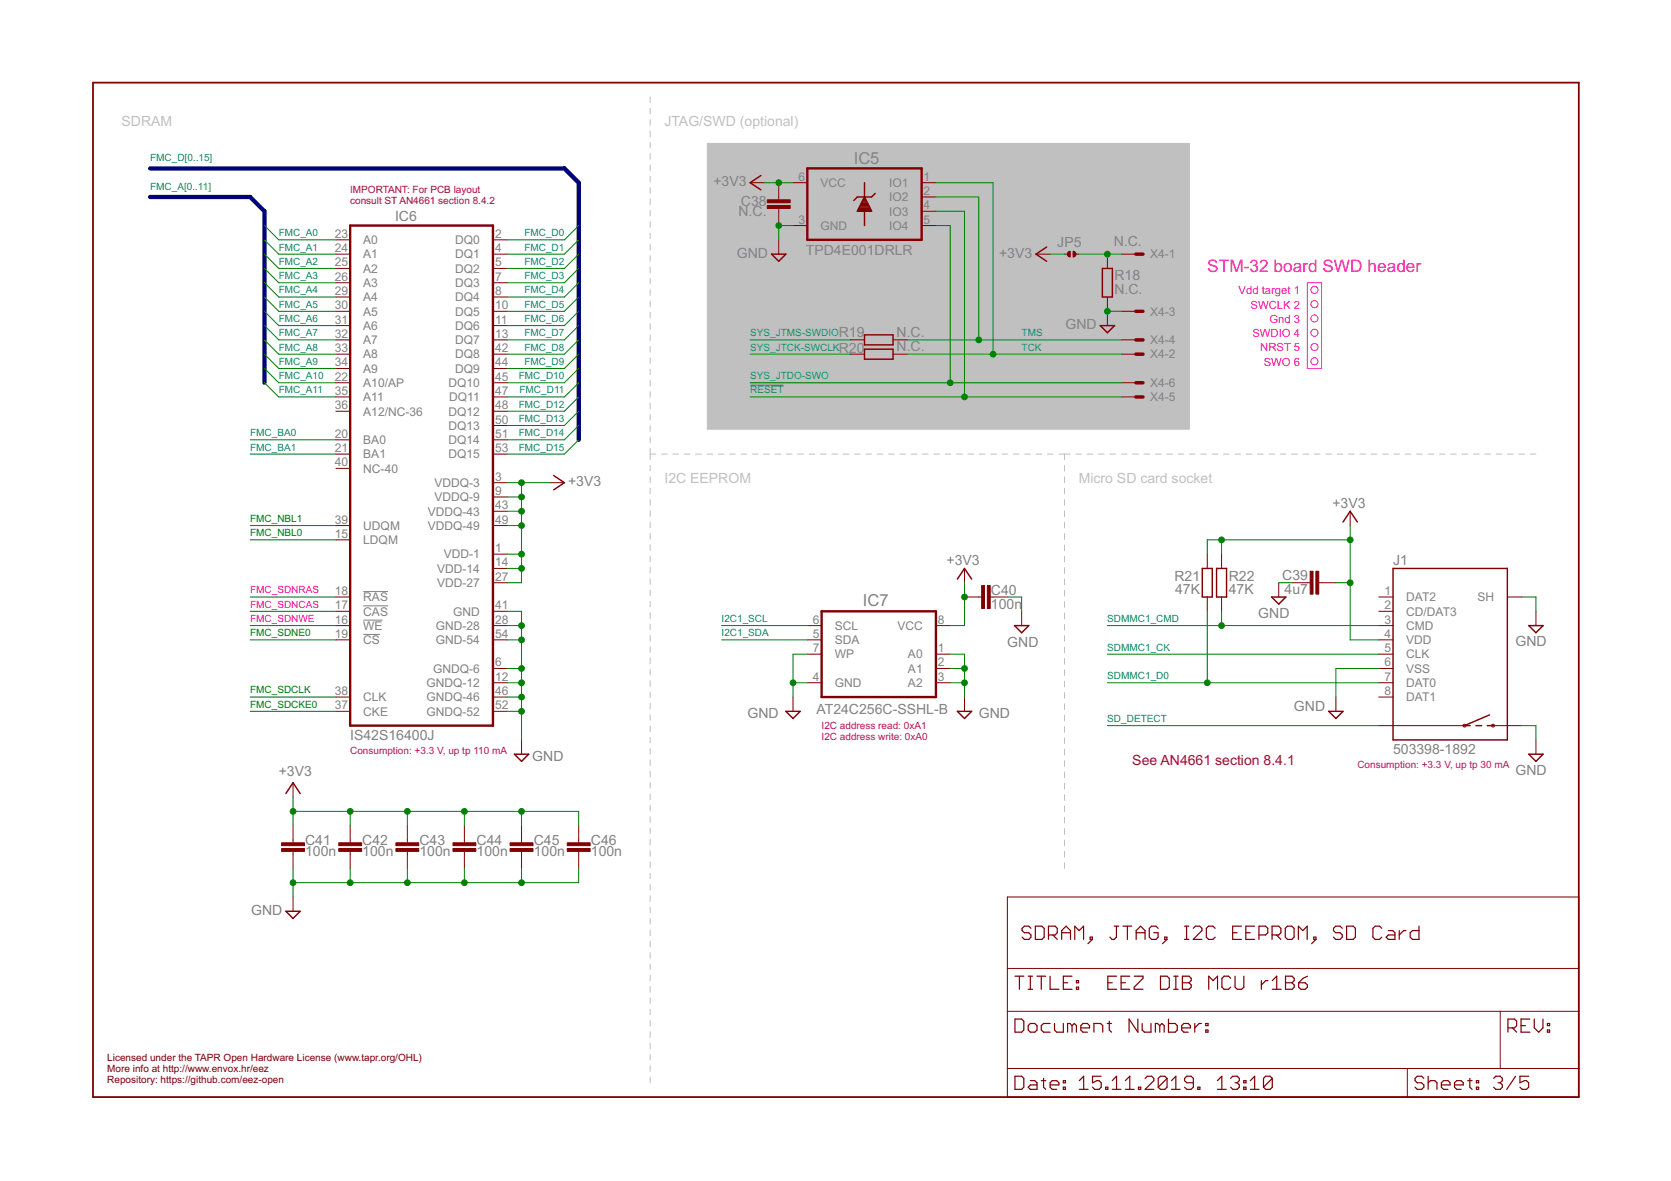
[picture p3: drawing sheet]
<svg xmlns="http://www.w3.org/2000/svg" width="297mm" height="210mm" viewBox="0 0 297 210" stroke-linecap="round" stroke-linejoin="round" font-family="sans-serif">
<g fill="none" stroke="#c0c0c0" stroke-width=".18">
<path d="M115.6 17.2v1M115.6 19.2v1.1M115.6 21.3v1M115.6 23.3v1M115.6 25.3v1M115.6 27.3v1M115.6 29.3v1M115.6 31.3v1.1M115.6 33.4v1M115.6 35.4v1M115.6 37.4v1M115.6 39.4v1"/>
<path d="M115.6 41.4v1M115.6 43.4v1M115.6 45.4v1.1M115.6 47.5v1M115.6 49.5v1M115.6 51.5v1M115.6 53.5v1M115.6 55.5v1M115.6 57.5v1M115.6 59.5v1.1M115.6 61.6v1M115.6 63.6v1"/>
<path d="M115.6 65.6v1M115.6 67.6v1M115.6 69.6v1M115.6 71.6v1.1M115.6 73.7v1M115.6 75.7v1M115.6 77.7v1M115.6 79.7v2M115.6 82.7v1M115.6 84.8v.9M115.6 86.8v1M115.6 88.8v1"/>
<path d="M115.6 90.8v1M115.6 92.8v1M115.6 94.8v1M115.6 96.8v1M115.6 98.8v1M115.6 80.7h1M117.6 80.7h1M119.6 80.7h1M121.6 80.7h1M123.6 80.7h1.1M125.7 80.7h1M127.7 80.7h1"/>
<path d="M129.7 80.7h1M131.7 80.7h1M133.7 80.7h1M135.7 80.7h1.1M137.8 80.7h1M139.8 80.7h1M141.8 80.7h1M143.8 80.7h1M145.8 80.7h1.1M147.8 80.7h1.1M149.9 80.7h1M151.9 80.7h1"/>
<path d="M153.9 80.7h1M155.9 80.7h1.1M157.9 80.7h1.1M160 80.7h1M162 80.7h1M164 80.7h1M166 80.7h1M168 80.7h1M170.1 80.7h1M172.1 80.7h1M174.1 80.7h1M176.1 80.7h1"/>
<path d="M178.1 80.7h1M180.1 80.7h1M182.2 80.7h1M184.2 80.7h1M186.2 80.7h1M188.2 80.7h2M189.2 80.7v1M189.2 82.7v1.1M189.2 84.8v1M189.2 86.8v1M189.2 88.8v1M189.2 90.8v1"/>
<path d="M189.2 92.8v1M189.2 94.8v1.1M189.2 96.9v1M189.2 98.9v1M191.2 80.7h1.1M193.3 80.7h1M195.3 80.7h1M197.3 80.7h1M199.3 80.7h1M201.3 80.7h1.1M203.3 80.7h1.1M205.4 80.7h1"/>
<path d="M207.4 80.7h1M209.4 80.7h1M211.4 80.7h1M213.4 80.7h1.1M215.5 80.7h1M217.5 80.7h1M219.5 80.7h1M221.5 80.7h1M223.5 80.7h1.1M225.6 80.7h1M227.6 80.7h1M229.6 80.7h1"/>
<path d="M231.6 80.7h1M233.6 80.7h1.1M235.7 80.7h1M237.7 80.7h1M239.7 80.7h1M241.7 80.7h1M243.7 80.7h1.1M245.8 80.7h1M247.8 80.7h1M249.8 80.7h1M251.8 80.7h1M253.8 80.7h1"/>
<path d="M255.9 80.7h1M257.9 80.7h1M259.9 80.7h1M261.9 80.7h1M263.9 80.7h1M266 80.7h1M268 80.7h1M270 80.7h1M272 80.7h1M115.6 100.8v1.1M115.6 102.9v1M115.6 104.9v1"/>
<path d="M115.6 106.9v1M115.6 108.9v1M115.6 110.9v1M115.6 112.9v1M115.6 114.9v1.1M115.6 116.9v1.1M115.6 119v1M189.2 100.9v1M189.2 102.9v1M189.2 104.9v1M189.2 106.9v1M189.2 109v1"/>
<path d="M189.2 111v1M189.2 113v1M189.2 115v1M189.2 117v1M189.2 119v1.1M115.6 121v1M115.6 123v1M115.6 125v1M115.6 127v1M115.6 129v1M115.6 131v1.1M115.6 133.1v1"/>
<path d="M115.6 135.1v1M115.6 137.1v1M115.6 139.1v1M189.2 121.1v1M189.2 123.1v1M189.2 125.1v1M189.2 127.1v1M189.2 129.1v1.1M189.2 131.1v1.1M189.2 133.2v1M189.2 135.2v1M189.2 137.2v1"/>
<path d="M189.2 139.2v1M115.6 141.1v1M115.6 143.1v1M115.6 145.1v1.1M115.6 147.2v1M115.6 149.2v1M115.6 151.2v1M115.6 153.2v1M115.6 155.2v1M115.6 157.2v1M115.6 159.2v1M189.2 141.2v1.1"/>
<path d="M189.2 143.3v1M189.2 145.3v1M189.2 147.3v1M189.2 149.3v1M189.2 151.3v1M189.2 153.3v1M115.6 161.2v1M115.6 163.3v1M115.6 165.3v1M115.6 167.3v1M115.6 169.3v1M115.6 171.3v1"/>
<path d="M115.6 173.3v1M115.6 175.3v1M115.6 177.3v1.1M115.6 179.4v1M115.6 181.4v1M115.6 183.4v1M115.6 185.4v1M115.6 187.4v1M115.6 189.4v1M115.6 191.4v1"/>
</g>
<path d="M125.7 25.5h85.8v50.8h-85.8z" fill="#c0c0c0" stroke="#c0c0c0" stroke-width=".18"/>
<path d="M64.6 110.2h3.4M64.6 107.7h4.4M64.6 105.1h4.4M64.6 112.8h2.9" fill="none" stroke="#808080" stroke-width=".18"/>
<g fill="none" stroke="#800000" stroke-width=".21">
<path d="M180.4 173.5h1.6M181.2 173.5v2.3M182.8 173.5h.8M182.8 175.8h.8M183.2 173.5v2.3M183.3 165l-.4-.4h-.8l-.4 .4v.4l.4 .4h.8l.4 .4v.4l-.4 .4h-.8l-.4-.4M184 164.6h1.2l.4 .4v1.6l-.4 .4h-1.2zM184.3 173.5h1.6M185.1 173.5v2.3M186.4 166.2h1.2l.3-.4v-.8l-.3-.4h-1.2v2.4M186.7 173.5v2.3h1.5M187.2 166.2l.7 .8"/>
<path d="M188.7 165.8h1.6M188.7 167v-1.6l.8-.8 .8 .8v1.6M189 174.7h.8M190.6 173.5h-1.6v2.3h1.6M191.1 167v-2.4l.7 .8 .8-.8v2.4M191.3 175.5h.4v.3h-.4zM191.3 174.3h.4v.4h-.4zM193.8 166.6h.4v.4h-.4zM194.2 167l-.8 .7M196.9 174.7h.8M198.1 164.6h.8M198.5 164.6v2l-.4 .4h-.4l-.4-.4"/>
<path d="M198.5 173.5h-1.6v2.3h1.6M199.3 174.7h.8M199.6 164.6h1.6M200.4 164.6v2.4M200.8 173.5h-1.5v2.3h1.5M201.6 173.5h1.6v.4l-1.6 1.6v.3h1.6M202 165.8h1.5M202 167v-1.6l.8-.8 .7 .8v1.6M205.9 165l-.4-.4h-.8l-.4 .4v1.6l.4 .4h.8l.4-.4v-.8h-.8M206.3 173.5h1.2l.4 .4v1.6l-.4 .3h-1.2zM207 166.6h.4v.4h-.4zM207.4 167l-.7 .7"/>
<path d="M208.6 173.5h.8M208.6 175.8h.8M209 173.5v2.3M210.2 173.5h1.2l.4 .4v.4l-.4 .4 .4 .4v.4l-.4 .3h-1.2zM210.2 174.7h1.2M210.5 164.6h.8M210.5 167h.8M210.9 164.6v2.4M212.1 165l.4-.4h.8l.4 .4v.4l-1.6 1.6h1.6M214.9 175.8v-2.3l.7 .8 .8-.8v2.3M216 165l-.4-.4h-.8l-.4 .4v1.6l.4 .4h.8l.4-.4M218.8 173.9l-.4-.4h-.8l-.4 .4v1.6l.4 .3h.8l.4-.3"/>
<path d="M219.1 165.8h.8M219.5 173.5v2l.4 .3h.8l.4-.3v-2M220.7 164.6h-1.6v2.4h1.6M221.5 165.8h.7M223 164.6h-1.5v2.4h1.5M223.8 166.2h1.2l.4-.4v-.8l-.4-.4h-1.2v2.4M224.2 174.3v1.5M225.4 174.3h-.4l-.8 .8M226.1 166.2h1.2l.4-.4v-.8l-.4-.4h-1.2v2.4M226.2 175.8h1.5M226.2 174.3l.7-.8v2.3M226.9 166.2l.8 .8"/>
<path d="M228.5 173.5h1.2l.4 .4v.4l-.4 .4 .4 .4v.4l-.4 .3h-1.2zM228.5 174.7h1.2M228.9 164.6h.7l.4 .4v1.6l-.4 .4h-.7l-.4-.4v-1.6zM230.8 167v-2.4l.8 .8 .8-.8v2.4M230.8 174.7h1.2l.4 .4v.4l-.4 .3h-.8l-.4-.3zM232.4 173.5l-.8 .4-.8 .8M233.5 166.6h.4v.4h-.4zM233.9 167l-.7 .7M238.6 165l-.4-.4h-.8l-.4 .4v.4l.4 .4h.8l.4 .4v.4l-.4 .4h-.8l-.4-.4M239.4 164.6h1.2l.3 .4v1.6l-.3 .4h-1.2zM245.6 165l-.4-.4h-.7l-.4 .4v1.6l.4 .4h.7l.4-.4M246.8 165.4h.8l.4 .4v1.2h-1.2l-.4-.4 .4-.4h1.2"/>
<path d="M248.7 165.4v1.6M249.9 165.4h-.4l-.8 .8M252.2 164.6v2.4h-1.1l-.4-.4v-.8l.4-.4h1.1M180.4 181.1h1.2l.4 .4v1.6l-.4 .4h-1.2zM180.4 191.3h1.2l.4 .4v1.5l-.4 .4h-1.2zM182.8 182.3l.4-.4h.7l.4 .4v.8l-.4 .4h-.7l-.4-.4zM183.2 192.1h.7l.4 .3v1.2h-1.1l-.4-.4 .4-.4h1.1M185.1 192.1h.8M185.5 191.7v1.5l.4 .4M186.7 192.8h1.5v-.4l-.4-.3h-.8l-.3 .3v.8l.3 .4h.8M186.7 181.9h-1.2l-.4 .4v.8l.4 .4h1.2M187.5 181.9v1.2l.3 .4h1.2v-1.6"/>
<path d="M189 193.2h.4v.4h-.4zM189 192.1h.4v.3h-.4zM190.6 182.3l-.4-.4h-.4v1.6M190.6 182.3l.4-.4 .3 .4v1.2M190.6 182.3v1.2M191.9 193.6h1.5M191.9 192.1l.7-.8v2.3M192.1 182.7h1.6v-.4l-.4-.4h-.8l-.4 .4v.8l.4 .4h.8M194.5 183.5v-1.6h1.1l.4 .4v1.2M195.7 191.3h-1.5v1.1l.8-.3h.4l.3 .3v.8l-.3 .4h-.8l-.4-.4M196.5 193.2h.4v.4h-.4zM196.8 181.9h.8"/>
<path d="M197.2 181.5v1.6l.4 .4M197.7 192.1l.8-.8v2.3M197.7 193.6h1.6M200 193.6h1.6M200 192.1l.8-.8v2.3M202.3 181.1v2.4l-1.6-2.4v2.4M202.4 193.2h.4v.4h-.4zM203 181.9v1.2l.4 .4h1.2v-1.6M203.6 191.7l.3-.4h.8l.4 .4v.4l-1.5 1.5h1.5M206.2 182.3l-.4-.4h-.4v1.6M206.2 182.3v1.2M206.2 182.3l.3-.4 .4 .4v1.2"/>
<path d="M207.5 191.7v1.5l-.4 .4h-.8l-.4-.4M207.5 191.7l-.4-.4h-.8l-.4 .4v1.5M207.5 191.7l-1.6 1.5M207.7 181.1v2.4h1.2l.4-.4v-.8l-.4-.4h-1.2M208.2 193.6h1.6M208.2 192.1l.8-.8v2.3M210.1 182.7h1.5v-.4l-.4-.4h-.8l-.3 .4v.8l.3 .4h.8M212.1 192.4h-1.1l-.4-.3v-.4l.4-.4h.7l.4 .4v1.5l-.4 .4h-.7l-.4-.4M212.4 181.9v1.6M212.9 193.2h.4v.4h-.4zM213.6 181.9h-.4l-.8 .8M214.3 183.1h.4v.4h-.4z"/>
<path d="M214.3 181.9h.4v.4h-.4zM216.4 193.6h1.6M216.4 192.1l.8-.8v2.3M218.8 191.7l.3-.4h.8l.4 .4v.4l-.4 .3M219.5 192.4h.4M219.9 192.4l.4 .4v.4l-.4 .4h-.8l-.3-.4M221.1 193.2h.4v.4h-.4zM221.1 192.1h.4v.3h-.4zM222.3 193.6h1.5M222.3 192.1l.7-.8v2.3M226.2 191.7v1.5l-.4 .4h-.8l-.4-.4M226.2 191.7l-.4-.4h-.8l-.4 .4v1.5"/>
<path d="M226.2 191.7l-1.6 1.5M253.1 191.7l-.4-.4h-.8l-.4 .4v.4l.4 .3h.8l.4 .4v.4l-.4 .4h-.8l-.4-.4M253.9 192.4l.4-.3h.8l.3 .3v1.2M253.9 191.3v2.3M256.2 192.8h1.6v-.4l-.4-.3h-.8l-.4 .3v.8l.4 .4h.8M258.6 192.8h1.5v-.4l-.4-.3h-.7l-.4 .3v.8l.4 .4h.7M260.9 192.1h.8M261.3 191.7v1.5l.4 .4M262.4 193.2h.4v.4h-.4zM262.4 192.1h.4v.3h-.4zM265.5 191.7l.4-.4h.8l.4 .4v.4l-.4 .3M266.3 192.4h.4"/>
<path d="M266.7 192.4l.4 .4v.4l-.4 .4h-.8l-.4-.4M268.1 182.7h1.1l.4-.4v-.8l-.4-.4h-1.1v2.4M268.8 182.7l.8 .8M269.4 191.3l-1.6 2.3M270.4 182.3h.8M271.7 191.3h-1.5v1.1l.8-.3h.4l.3 .3v.8l-.3 .4h-.8l-.4-.4M271.9 181.1h-1.5v2.4h1.5M272.7 181.1v1.6l.8 .8 .8-.8v-1.6M275.1 183.1h.4v.4h-.4zM275.1 181.9h.4v.4h-.4z"/>
</g>
<path d="M16.5 14.7h264.1v180.3h-264.1z" fill="none" stroke="#800000" stroke-width=".32"/>
<g fill="none" stroke="#800000" stroke-width=".18">
<path d="M133.3 32.5h2.6M138.4 32.5v3M138.4 37v3.1M141 32.5h2.5M163.8 32.5h2.6M163.8 35h2.6M163.8 37.5h2.6M59.7 50.2h2.6M59.7 42.6h2.6M59.7 45.2h2.6M59.7 47.7h2.6M59.7 52.8h2.6"/>
<path d="M59.7 55.3h2.6M59.7 57.9h2.6M87.6 50.2h2.6M87.6 42.6h2.6M87.6 45.2h2.6M87.6 47.7h2.6M87.6 52.8h2.6M87.6 55.3h2.6M87.6 57.9h2.6M138.4 42.6v2.6M141 40.1h2.5M163.8 40.1h2.6"/>
<path d="M184.1 45.2h2.6M189.2 45.2h.8M191 45.2h.8M196.8 45.2v2.5M196.8 52.8v5.1M199.4 45.2h2.5M199.4 55.3h2.5M59.7 60.4h2.6M59.7 78.2h2.6M59.7 68h2.6M59.7 73.1h2.6M59.7 70.5h2.6"/>
<path d="M59.7 65.5h2.6M59.7 62.9h2.6M87.6 60.4h2.6M87.6 78.2h2.6M87.6 68h2.6M87.6 75.6h2.6M87.6 73.1h2.6M87.6 70.5h2.6M87.6 65.5h2.6M87.6 62.9h2.6M151.1 60.4h2.6M151.1 62.9h2.6"/>
<path d="M158.7 60.4h2.6M158.7 62.9h2.6M199.4 60.4h2.5M199.4 68h2.5M199.4 70.5h2.5M199.4 62.9h2.5M59.7 95.9h2.6M59.7 80.7h2.6M59.7 93.4h2.6M59.7 83.2h2.6M87.6 98.5h2.6M87.6 85.8h2.6"/>
<path d="M87.6 88.3h2.6M87.6 80.7h2.6M87.6 93.4h2.6M87.6 90.9h2.6M97.8 85.8h2.5M214.6 98.5v2.5M217.1 98.5v2.5M240 90.9v2.5M59.7 106.1h2.6M59.7 108.6h2.6M59.7 111.2h2.6M59.7 113.7h2.6"/>
<path d="M87.6 108.6h2.6M87.6 111.2h2.6M87.6 113.7h2.6M87.6 118.8h2.6M87.6 101h2.6M87.6 103.6h2.6M143.5 111.2h2.5M143.5 113.7h2.5M143.5 116.3h2.5M166.4 111.2h2.5M166.4 116.3h2.5M166.4 118.8h2.5"/>
<path d="M171.4 106.1h3.1M171.4 101v2.6M176 106.1h3.1M181.6 108.6v2.6M214.6 106.1v2.5M217.1 106.1v2.5M227.3 103.6v2.5M229.8 103.6h3.1M234.4 103.6h3.1M245.1 106.1h2.5M245.1 108.6h2.5M245.1 111.2h2.5"/>
<path d="M245.1 113.7h2.5M245.1 116.3h2.5M245.1 118.8h2.5M267.9 106.1h2.6M273 108.6v2.6M52.1 139.1v2.6M59.7 123.9h2.6M59.7 126.4h2.6M87.6 121.3h2.6M87.6 123.9h2.6M87.6 126.4h2.6M92.7 131.5v2.5"/>
<path d="M141 123.9v2.5M143.5 121.3h2.5M166.4 121.3h2.5M171.4 123.9v2.5M237.5 123.9v2.5M245.1 121.3h2.5M245.1 123.9h2.5M245.1 129h15.2M265.4 129h5.1M273 131.5v2.5M52.1 146.7v3.1M52.1 151.3v3"/>
<path d="M52.1 159.4v2.6M62.3 146.7v3.1M62.3 151.3v3M72.4 146.7v3.1M72.4 151.3v3M82.5 146.7v3.1M82.5 151.3v3M92.7 146.7v3.1M92.7 151.3v3M102.9 146.7v3.1M102.9 151.3v3M179.1 159.4h101.5v35.6h-101.5z"/>
<path d="M179.1 179.7h101.5M179.1 172.1h101.5M266.7 179.7v10.2M179.1 189.9h101.5M250.2 189.9v5.1"/>
<circle cx="260.3" cy="129" r=".25"/>
<circle cx="265.4" cy="129" r=".25"/>
</g>
<g fill="none" stroke="#800000" stroke-width=".25">
<path d="M135.3 31.2l-2 1.3 2 1.2M152.4 37.5h2.5M152.5 37.2h2.3M152.7 37h2M152.8 36.8h1.8M152.9 36.6h1.6M153 36.3h1.3M153.1 36.1h1.1M153.2 35.9h.9M153.3 35.7h.7M153.4 35.5h.5M153.6 35.2h.2"/>
<path d="M153.7 35l1.2 2.5h-2.5zM153.7 32.5v2.5M153.7 37.5v2.6M155.6 34.4l-.7 .6h-2.5l-.6 .6M137.2 45.2h2.5l-1.3 1.2zM153.7 59.5h5v1.8h-5zM186.1 43.9l-2 1.3 2 1.2M195.6 57.9h2.5l-1.3 1.2zM196 47.7h1.7v5.1h-1.7zM153.7 62.1h5v1.7h-5zM98.4 84.5l1.9 1.3-1.9 1.3M238.7 92.8l1.3-1.9 1.3 1.9"/>
<path d="M170.2 102.9l1.2-1.9 1.3 1.9M180.3 111.2h2.6l-1.3 1.3zM213.7 101h1.8v5.1h-1.8zM216.3 101h1.7v5.1h-1.7zM226 106.1h2.6l-1.3 1.3zM247.6 101h20.3v30.5h-20.3zM271.8 111.2h2.5l-1.3 1.3zM91.4 134h2.6l-1.3 1.3zM139.7 126.4h2.5l-1.2 1.3zM170.2 126.4h2.5l-1.3 1.3zM236.2 126.4h2.5l-1.2 1.3zM262.4 129h1"/>
<path d="M264.4 129h1M264.8 127.1l-4.5 1.9h1M271.8 134h2.5l-1.3 1.3zM50.8 141l1.3-1.9 1.3 1.9M50.8 162h2.6l-1.3 1.2z"/>
</g>
<path d="M143.5 29.9h20.3v12.7h-20.3zM62.3 40.1h25.3v88.9h-25.3zM146 108.6h20.4v15.3h-20.4z" fill="none" stroke="#800000" stroke-width=".42"/>
<g fill="#800000" stroke="#800000" stroke-width=".18">
<path d="M50.1 150.8h4v.5h-4z"/>
<path d="M50.1 149.8h4v.5h-4z"/>
<path d="M60.2 150.8h4.1v.5h-4.1z"/>
<path d="M60.2 149.8h4.1v.5h-4.1z"/>
<path d="M70.4 150.8h4v.5h-4z"/>
<path d="M70.4 149.8h4v.5h-4z"/>
<path d="M80.5 150.8h4.1v.5h-4.1z"/>
<path d="M80.5 149.8h4.1v.5h-4.1z"/>
<path d="M90.7 150.8h4v.5h-4z"/>
<path d="M90.7 149.8h4v.5h-4z"/>
<path d="M100.8 150.8h4.1v.5h-4.1z"/>
<path d="M100.8 149.8h4.1v.5h-4.1z"/>
<path d="M174.5 104.1h.5v4h-.5z"/>
<path d="M175.5 104.1h.5v4h-.5z"/>
<path d="M232.9 101.5h.5v4.1h-.5z"/>
<path d="M233.9 101.5h.5v4.1h-.5z"/>
<path d="M136.4 36.5h4.1v.5h-4.1z"/>
<path d="M136.4 35.5h4.1v.5h-4.1z"/>
</g>
<path d="M201.9 45.2h1.3M201.9 55.3h1.3M201.9 62.9h1.3M201.9 60.4h1.3M201.9 70.5h1.3M201.9 68h1.3" fill="none" stroke="#800000" stroke-width=".61"/>
<g fill="#800000" stroke="#800000" stroke-width=".18">
<path d="M190.8 44.7l.3 .1 .2 .4h-.5z" fill-rule="evenodd"/>
<path d="M190.8 45.2l.5 .1-.2 .2-.3 .2z" fill-rule="evenodd"/>
<path d="M189.7 45.2h.5v.5l-.3-.2z" fill-rule="evenodd"/>
<path d="M189.9 44.8l.3-.1v.5h-.5z" fill-rule="evenodd"/>
</g>
<path d="M26.7 35h17.8l2.5 2.5v30.5M26.7 29.9h73.6l2.6 2.6v45.7" fill="none" stroke="#000080" stroke-width=".76"/>
<g fill="none" stroke="#008000" stroke-width=".18">
<path d="M135.9 32.5h5.1M166.4 37.5h5v33M166.4 32.5h10.1v30.4M166.4 35h7.6v25.4M47 52.8l2.6 2.5h10.1M47 42.6l2.6 2.6h10.1M47 57.9l2.6 2.5h10.1M47 55.3l2.6 2.6h10.1M47 50.2l2.6 2.6h10.1M47 47.7l2.6 2.5h10.1M47 45.2l2.6 2.5h10.1M47 40.1l2.6 2.5h10.1"/>
<path d="M102.9 52.8l-2.6 2.5h-10.1M102.9 42.6l-2.6 2.6h-10.1M102.9 57.9l-2.6 2.5h-10.1M102.9 55.3l-2.6 2.6h-10.1M102.9 50.2l-2.6 2.6h-10.1M102.9 47.7l-2.6 2.5h-10.1M102.9 45.2l-2.6 2.5h-10.1M102.9 40.1l-2.6 2.5h-10.1M141 40.1h-2.6v2.5M166.4 40.1h2.5v27.9M186.7 45.2h2.5M191.8 45.2h7.6"/>
<path d="M196.8 55.3h2.6M44.5 78.2h15.2M47 65.5l2.6 2.5h10.1M47 62.9l2.6 2.6h10.1M47 60.4l2.6 2.5h10.1M47 68l2.6 2.5h10.1M102.9 78.2l-2.6 2.5h-10.1M102.9 75.6l-2.6 2.6h-10.1M102.9 73.1l-2.6 2.5h-10.1M102.9 70.5l-2.6 2.6h-10.1M102.9 65.5l-2.6 2.5h-10.1M102.9 62.9l-2.6 2.6h-10.1"/>
<path d="M102.9 60.4l-2.6 2.5h-10.1M102.9 68l-2.6 2.5h-10.1M133.3 68h66.1M133.3 62.9h17.8M133.3 60.4h17.8M133.3 70.5h66.1M161.3 62.9h38.1M161.3 60.4h38.1M44.5 93.4h15.2M44.5 95.9h15.2M44.5 80.7h15.2M90.2 85.8h7.6"/>
<path d="M90.2 88.3h2.5M90.2 90.9h2.5M90.2 93.4h2.5M90.2 98.5h2.5M92.7 85.8v17.8h-2.5M217.1 95.9v2.6M240 93.4v20.3h5.1M240 95.9h-25.4v2.6M44.5 106.1h15.2M44.5 108.6h15.2M44.5 111.2h15.2M44.5 113.7h15.2"/>
<path d="M90.2 108.6h2.5v22.9M90.2 111.2h2.5M90.2 113.7h2.5M90.2 118.8h2.5M90.2 101h2.5M128.3 111.2h15.2M128.3 113.7h15.2M143.5 116.3h-2.5v7.6M168.9 118.8h2.5M168.9 116.3h2.5v7.6M171.4 103.6v7.6h-2.5M179.1 106.1h2.5v2.5"/>
<path d="M196.8 111.2h48.3M196.8 116.3h48.3M214.6 108.6v12.7M217.1 108.6v2.6M227.3 103.6h2.5M237.5 103.6h2.5M245.1 118.8h-7.6v5.1M270.5 106.1h2.5v2.5M44.5 123.9h15.2M44.5 126.4h15.2M90.2 121.3h2.5M90.2 123.9h2.5"/>
<path d="M90.2 126.4h2.5M141 121.3h2.5M168.9 121.3h2.5M196.8 129h48.3M196.8 121.3h48.3M270.5 129h2.5v2.5M52.1 144.2h50.8v2.5M52.1 141.7v5M52.1 154.3v5.1M62.3 144.2v2.5M62.3 154.3v2.6M72.4 144.2v2.5"/>
<path d="M72.4 154.3v2.6M82.5 144.2v2.5M82.5 154.3v2.6M92.7 144.2v2.5M92.7 154.3v2.6M102.9 154.3v2.6h-50.8"/>
</g>
<g fill="#008000" stroke="#008000" stroke-width=".18">
<circle cx="92.7" cy="156.9" r=".51"/>
<circle cx="82.5" cy="156.9" r=".51"/>
<circle cx="72.4" cy="156.9" r=".51"/>
<circle cx="62.3" cy="156.9" r=".51"/>
<circle cx="52.1" cy="156.9" r=".51"/>
<circle cx="92.7" cy="111.2" r=".51"/>
<circle cx="92.7" cy="113.7" r=".51"/>
<circle cx="92.7" cy="118.8" r=".51"/>
<circle cx="92.7" cy="121.3" r=".51"/>
<circle cx="92.7" cy="123.9" r=".51"/>
<circle cx="92.7" cy="126.4" r=".51"/>
<circle cx="138.4" cy="40.1" r=".51"/>
<circle cx="141" cy="121.3" r=".51"/>
<circle cx="171.4" cy="118.8" r=".51"/>
<circle cx="171.4" cy="121.3" r=".51"/>
<circle cx="196.8" cy="55.3" r=".51"/>
<circle cx="92.7" cy="144.2" r=".51"/>
<circle cx="82.5" cy="144.2" r=".51"/>
<circle cx="72.4" cy="144.2" r=".51"/>
<circle cx="62.3" cy="144.2" r=".51"/>
<circle cx="52.1" cy="144.2" r=".51"/>
<circle cx="92.7" cy="85.8" r=".51"/>
<circle cx="92.7" cy="88.3" r=".51"/>
<circle cx="92.7" cy="90.9" r=".51"/>
<circle cx="92.7" cy="93.4" r=".51"/>
<circle cx="92.7" cy="98.5" r=".51"/>
<circle cx="92.7" cy="101" r=".51"/>
<circle cx="138.4" cy="32.5" r=".51"/>
<circle cx="171.4" cy="106.1" r=".51"/>
<circle cx="217.1" cy="95.9" r=".51"/>
<circle cx="240" cy="103.6" r=".51"/>
<circle cx="240" cy="95.9" r=".51"/>
<circle cx="168.9" cy="68" r=".51"/>
<circle cx="171.4" cy="70.5" r=".51"/>
<circle cx="214.6" cy="121.3" r=".51"/>
<circle cx="217.1" cy="111.2" r=".51"/>
<circle cx="174" cy="60.4" r=".51"/>
<circle cx="176.5" cy="62.9" r=".51"/>
<circle cx="196.8" cy="45.2" r=".51"/>
</g>
<g fill="none" stroke="#f0f" stroke-width=".18">
<path d="M232.4 50.2h2.5v15.3h-2.5z"/>
<circle cx="233.7" cy="56.6" r=".64"/>
<circle cx="233.7" cy="51.5" r=".64"/>
<circle cx="233.7" cy="54.1" r=".64"/>
<circle cx="233.7" cy="59.1" r=".64"/>
<circle cx="233.7" cy="61.7" r=".64"/>
<circle cx="233.7" cy="64.2" r=".64"/>
</g>
<path d="M133.3 68.5h6" fill="none" stroke="#008080" stroke-width=".18"/>
<text font-size="3.1" fill="#f0f" x="214.6" y="48.3">STM-32 board SWD header</text>
<g font-size="2.9" fill="#808080">
<text x="151.8" y="29.2">IC5</text>
<text x="153.4" y="107.8">IC7</text>
</g>
<g font-size="2.5" fill="#c0c0c0">
<text x="21.6" y="22.3">SDRAM</text>
<text x="118.1" y="22.3">JTAG/SWD (optional)</text>
<text x="118.1" y="85.8">I2C EEPROM</text>
<text x="191.8" y="85.8">Micro SD card socket</text>
</g>
<g font-size="2.5" fill="#808080">
<text x="126.8" y="33.1">+3V3</text>
<text x="70.2" y="39.2">IC6</text>
<text x="131.3" y="38.4">N.C.</text>
<text x="131.7" y="36.5">C38</text>
<text x="131" y="45.8">GND</text>
<text x="143.2" y="45.3">TPD4E001DRLR</text>
<text x="177.6" y="45.8">+3V3</text>
<text x="188" y="43.9">JP5</text>
<text x="198" y="43.8">N.C.</text>
<text x="198.1" y="52.3">N.C.</text>
<text x="198.1" y="49.7">R18</text>
<text x="149.1" y="59.9">R19</text>
<text x="159.4" y="59.9">N.C.</text>
<text x="189.4" y="58.5">GND</text>
<text x="149.1" y="62.7">R20</text>
<text x="159.4" y="62.4">N.C.</text>
<text x="101" y="86.4">+3V3</text>
<text x="236.8" y="90.2">+3V3</text>
<text x="168.3" y="100.4">+3V3</text>
<text x="247.6" y="100.4">J1</text>
<text x="176.1" y="105.7">C40</text>
<text x="208.8" y="103.3">R21</text>
<text x="208.9" y="105.6">47K</text>
<text x="218.4" y="105.6">47K</text>
<text x="218.4" y="103.3">R22</text>
<text x="227.9" y="103.1">C39</text>
<text x="228.4" y="105.6">4u7</text>
<text x="176.1" y="108.3">100n</text>
<text x="223.7" y="109.8">GND</text>
<text x="179.1" y="115">GND</text>
<text x="269.4" y="114.9">GND</text>
<text x="62.2" y="131.5">IS42S16400J</text>
<text x="132.9" y="127.7">GND</text>
<text x="145.1" y="126.9">AT24C256C-SSHL-B</text>
<text x="174" y="127.7">GND</text>
<text x="230" y="126.3">GND</text>
<text x="49.5" y="137.9">+3V3</text>
<text x="94.6" y="135.2">GND</text>
<text x="247.6" y="134">503398-1892</text>
<text x="269.4" y="137.7">GND</text>
<text x="54.2" y="152.1">100n</text>
<text x="54.2" y="150.2">C41</text>
<text x="64.4" y="152.1">100n</text>
<text x="64.4" y="150.2">C42</text>
<text x="74.6" y="152.1">100n</text>
<text x="74.6" y="150.2">C43</text>
<text x="84.7" y="152.1">100n</text>
<text x="84.7" y="150.2">C44</text>
<text x="94.9" y="152.1">100n</text>
<text x="94.9" y="150.2">C45</text>
<text x="105" y="152.1">100n</text>
<text x="105" y="150.2">C46</text>
<text x="44.6" y="162.6">GND</text>
</g>
<text font-size="2.5" fill="#f00" x="201.3" y="135.9">See AN4661 section 8.4.1</text>
<g font-size="2.1" fill="#808080">
<text x="142" y="32.1">6</text>
<text x="145.8" y="33.2">VCC</text>
<text x="158" y="33.2">IO1</text>
<text x="158" y="35.8">IO2</text>
<text x="164.2" y="32.1">1</text>
<text x="164.2" y="34.7">2</text>
<text x="142" y="39.7">3</text>
<text x="145.8" y="40.8">GND</text>
<text x="158" y="38.3">IO3</text>
<text x="158" y="40.8">IO4</text>
<text x="164.2" y="37.2">4</text>
<text x="164.2" y="39.7">5</text>
<text x="59.5" y="42.3">23</text>
<text x="59.5" y="44.8">24</text>
<text x="59.5" y="47.3">25</text>
<text x="64.6" y="43.4">A0</text>
<text x="64.6" y="45.9">A1</text>
<text x="80.9" y="43.4">DQ0</text>
<text x="80.9" y="45.9">DQ1</text>
<text x="88" y="42.3">2</text>
<text x="88" y="44.8">4</text>
<text x="88" y="47.3">5</text>
<text x="204.5" y="45.9">X4-1</text>
<text x="59.5" y="49.9">26</text>
<text x="59.5" y="52.4">29</text>
<text x="64.6" y="51">A3</text>
<text x="64.6" y="48.5">A2</text>
<text x="64.6" y="53.5">A4</text>
<text x="80.9" y="48.5">DQ2</text>
<text x="80.9" y="51">DQ3</text>
<text x="80.9" y="53.5">DQ4</text>
<text x="88" y="49.9">7</text>
<text x="88" y="52.4">8</text>
<text x="59.5" y="55">30</text>
<text x="59.5" y="57.5">31</text>
<text x="64.6" y="56.1">A5</text>
<text x="64.6" y="58.6">A6</text>
<text x="80.9" y="56.1">DQ5</text>
<text x="80.9" y="58.6">DQ6</text>
<text x="88" y="55">10</text>
<text x="88" y="57.5">11</text>
<text x="204.5" y="56.1">X4-3</text>
<text x="59.5" y="65.1">34</text>
<text x="59.5" y="62.6">33</text>
<text x="59.5" y="60">32</text>
<text x="64.6" y="63.7">A8</text>
<text x="64.6" y="61.2">A7</text>
<text x="80.9" y="61.2">DQ7</text>
<text x="80.9" y="63.7">DQ8</text>
<text x="88" y="60">13</text>
<text x="88" y="65.1">44</text>
<text x="88" y="62.6">42</text>
<text x="204.5" y="63.7">X4-2</text>
<text x="204.5" y="61.2">X4-4</text>
<text x="59.5" y="67.7">22</text>
<text x="59.5" y="70.2">35</text>
<text x="64.6" y="68.8">A10/AP</text>
<text x="64.6" y="71.3">A11</text>
<text x="64.6" y="66.2">A9</text>
<text x="79.7" y="68.8">DQ10</text>
<text x="79.9" y="71.3">DQ11</text>
<text x="80.9" y="66.2">DQ9</text>
<text x="88" y="70.2">47</text>
<text x="88" y="67.7">45</text>
<text x="204.5" y="71.3">X4-5</text>
<text x="204.5" y="68.8">X4-6</text>
<text x="59.5" y="77.8">20</text>
<text x="59.5" y="72.7">36</text>
<text x="64.6" y="73.9">A12/NC-36</text>
<text x="79.7" y="76.4">DQ13</text>
<text x="79.7" y="73.9">DQ12</text>
<text x="88" y="77.8">51</text>
<text x="88" y="75.3">50</text>
<text x="88" y="72.7">48</text>
<text x="59.5" y="80.4">21</text>
<text x="59.5" y="82.9">40</text>
<text x="64.6" y="78.9">BA0</text>
<text x="64.6" y="81.5">BA1</text>
<text x="79.7" y="81.5">DQ15</text>
<text x="79.7" y="78.9">DQ14</text>
<text x="88" y="80.4">53</text>
<text x="64.6" y="84">NC-40</text>
<text x="77.2" y="86.6">VDDQ-3</text>
<text x="77.2" y="89.1">VDDQ-9</text>
<text x="88" y="85.4">3</text>
<text x="88" y="88">9</text>
<text x="59.5" y="95.6">15</text>
<text x="59.5" y="93.1">39</text>
<text x="64.6" y="94.2">UDQM</text>
<text x="76" y="94.2">VDDQ-49</text>
<text x="76" y="91.6">VDDQ-43</text>
<text x="88" y="93.1">49</text>
<text x="88" y="90.5">43</text>
<text x="64.6" y="96.7">LDQM</text>
<text x="77.7" y="101.8">VDD-14</text>
<text x="78.9" y="99.3">VDD-1</text>
<text x="88" y="98.1">1</text>
<text x="88" y="100.7">14</text>
<text x="59.5" y="105.8">18</text>
<text x="64.6" y="106.9">RAS</text>
<text x="77.7" y="104.3">VDD-27</text>
<text x="88" y="103.2">27</text>
<text x="246.1" y="105.8">1</text>
<text x="250" y="106.9">DAT2</text>
<text x="262.6" y="106.9">SH</text>
<text x="59.5" y="110.8">16</text>
<text x="59.5" y="108.3">17</text>
<text x="59.5" y="113.4">19</text>
<text x="64.6" y="112">WE</text>
<text x="64.6" y="109.4">CAS</text>
<text x="77.5" y="112">GND-28</text>
<text x="80.6" y="109.4">GND</text>
<text x="88" y="113.4">54</text>
<text x="88" y="108.3">41</text>
<text x="88" y="110.8">28</text>
<text x="144.5" y="113.4">5</text>
<text x="144.5" y="110.8">6</text>
<text x="148.4" y="112">SCL</text>
<text x="159.5" y="112">VCC</text>
<text x="166.7" y="110.8">8</text>
<text x="246.1" y="108.3">2</text>
<text x="246.1" y="110.8">3</text>
<text x="246.1" y="113.4">4</text>
<text x="250" y="109.4">CD/DAT3</text>
<text x="250" y="112">CMD</text>
<text x="64.6" y="114.5">CS</text>
<text x="77" y="119.6">GNDQ-6</text>
<text x="77.5" y="114.5">GND-54</text>
<text x="88" y="118.5">6</text>
<text x="144.5" y="115.9">7</text>
<text x="148.4" y="114.5">SDA</text>
<text x="148.4" y="117">WP</text>
<text x="161.4" y="117">A0</text>
<text x="161.4" y="119.6">A1</text>
<text x="166.7" y="115.9">1</text>
<text x="166.7" y="118.5">2</text>
<text x="246.1" y="115.9">5</text>
<text x="246.1" y="118.5">6</text>
<text x="250" y="114.5">VDD</text>
<text x="250" y="117">CLK</text>
<text x="250" y="119.6">VSS</text>
<text x="59.5" y="123.5">38</text>
<text x="64.6" y="124.6">CLK</text>
<text x="75.8" y="122.1">GNDQ-12</text>
<text x="75.8" y="124.6">GNDQ-46</text>
<text x="88" y="121">12</text>
<text x="88" y="123.5">46</text>
<text x="144.5" y="121">4</text>
<text x="148.4" y="122.1">GND</text>
<text x="161.4" y="122.1">A2</text>
<text x="166.7" y="121">3</text>
<text x="246.1" y="121">7</text>
<text x="246.1" y="123.5">8</text>
<text x="250" y="122.1">DAT0</text>
<text x="250" y="124.6">DAT1</text>
<text x="59.5" y="126.1">37</text>
<text x="64.6" y="127.2">CKE</text>
<text x="75.8" y="127.2">GNDQ-52</text>
<text x="88" y="126.1">52</text>
</g>
<g font-size="2" fill="#f0f">
<text x="220.2" y="52.3">Vdd target 1</text>
<text x="222.3" y="54.8">SWCLK 2</text>
<text x="222.6" y="59.9">SWDIO 4</text>
<text x="225.6" y="57.4">Gnd 3</text>
<text x="224" y="62.5">NRST 5</text>
<text x="224.6" y="65">SWO 6</text>
</g>
<g font-size="1.8" fill="#008080">
<text x="26.7" y="28.7">FMC_D[0..15]</text>
<text x="26.7" y="33.7">FMC_A[0..11]</text>
<text x="49.5" y="42">FMC_A0</text>
<text x="93.2" y="42">FMC_D0</text>
<text x="49.5" y="47.1">FMC_A2</text>
<text x="49.5" y="44.5">FMC_A1</text>
<text x="93.2" y="47.1">FMC_D2</text>
<text x="93.2" y="44.5">FMC_D1</text>
<text x="49.5" y="52.1">FMC_A4</text>
<text x="49.5" y="49.6">FMC_A3</text>
<text x="93.2" y="52.1">FMC_D4</text>
<text x="93.2" y="49.6">FMC_D3</text>
<text x="49.5" y="59.8">FMC_A7</text>
<text x="49.5" y="57.2">FMC_A6</text>
<text x="49.5" y="54.7">FMC_A5</text>
<text x="93.2" y="59.8">FMC_D7</text>
<text x="93.2" y="57.2">FMC_D6</text>
<text x="93.2" y="54.7">FMC_D5</text>
<text x="133.4" y="59.8">SYS_JTMS-SWDIO</text>
<text x="181.6" y="59.8">TMS</text>
<text x="49.5" y="64.8">FMC_A9</text>
<text x="49.5" y="62.3">FMC_A8</text>
<text x="93.2" y="64.8">FMC_D9</text>
<text x="93.2" y="62.3">FMC_D8</text>
<text x="133.4" y="62.3">SYS_JTCK-SWCLK</text>
<text x="181.6" y="62.3">TCK</text>
<text x="49.5" y="69.9">FMC_A11</text>
<text x="49.5" y="67.4">FMC_A10</text>
<text x="92.2" y="67.4">FMC_D10</text>
<text x="92.4" y="69.9">FMC_D11</text>
<text x="133.4" y="67.4">SYS_JTDO-SWO</text>
<text x="133.4" y="69.9">RESET</text>
<text x="44.5" y="77.5">FMC_BA0</text>
<text x="92.2" y="77.5">FMC_D14</text>
<text x="92.2" y="75">FMC_D13</text>
<text x="92.2" y="72.5">FMC_D12</text>
<text x="44.5" y="80.1">FMC_BA1</text>
<text x="92.2" y="80.1">FMC_D15</text>
<text x="128.3" y="113.1">I2C1_SDA</text>
<text x="128.3" y="110.6">I2C1_SCL</text>
<text x="196.8" y="110.6">SDMMC1_CMD</text>
<text x="196.8" y="115.6">SDMMC1_CK</text>
<text x="196.8" y="120.7">SDMMC1_D0</text>
<text x="196.8" y="128.3">SD_DETECT</text>
</g>
<g font-size="1.8" fill="#f00">
<text x="62.2" y="34.4">IMPORTANT: For PCB layout</text>
<text x="62.2" y="36.3">consult ST AN4661 section 8.4.2</text>
</g>
<g font-size="1.8" fill="#008000">
<text x="44.5" y="92.8">FMC_NBL1</text>
<text x="44.5" y="95.3">FMC_NBL0</text>
<text x="44.5" y="113.1">FMC_SDNE0</text>
<text x="44.5" y="125.8">FMC_SDCKE0</text>
<text x="44.5" y="123.3">FMC_SDCLK</text>
</g>
<g font-size="1.8" fill="#f0f">
<text x="44.5" y="105.5">FMC_SDNRAS</text>
<text x="44.5" y="108">FMC_SDNCAS</text>
<text x="44.5" y="110.6">FMC_SDNWE</text>
</g>
<g font-size="1.8" fill="#800080">
<text x="146" y="129.6">I2C address read: 0xA1</text>
<text x="146" y="131.5">I2C address write: 0xA0</text>
<text x="62.2" y="134">Consumption: +3.3 V, up tp 110 mA</text>
<text x="241.3" y="136.6">Consumption: +3.3 V, up tp 30 mA</text>
</g>
<g font-size="1.8" fill="#800000">
<text x="19.1" y="188.6">Licensed under the TAPR Open Hardware License (www.tapr.org/OHL)</text>
<text x="19.1" y="190.5">More info at http://www.envox.hr/eez</text>
<text x="19.1" y="192.4">Repository: https://github.com/eez-open</text>
</g>
</svg>
